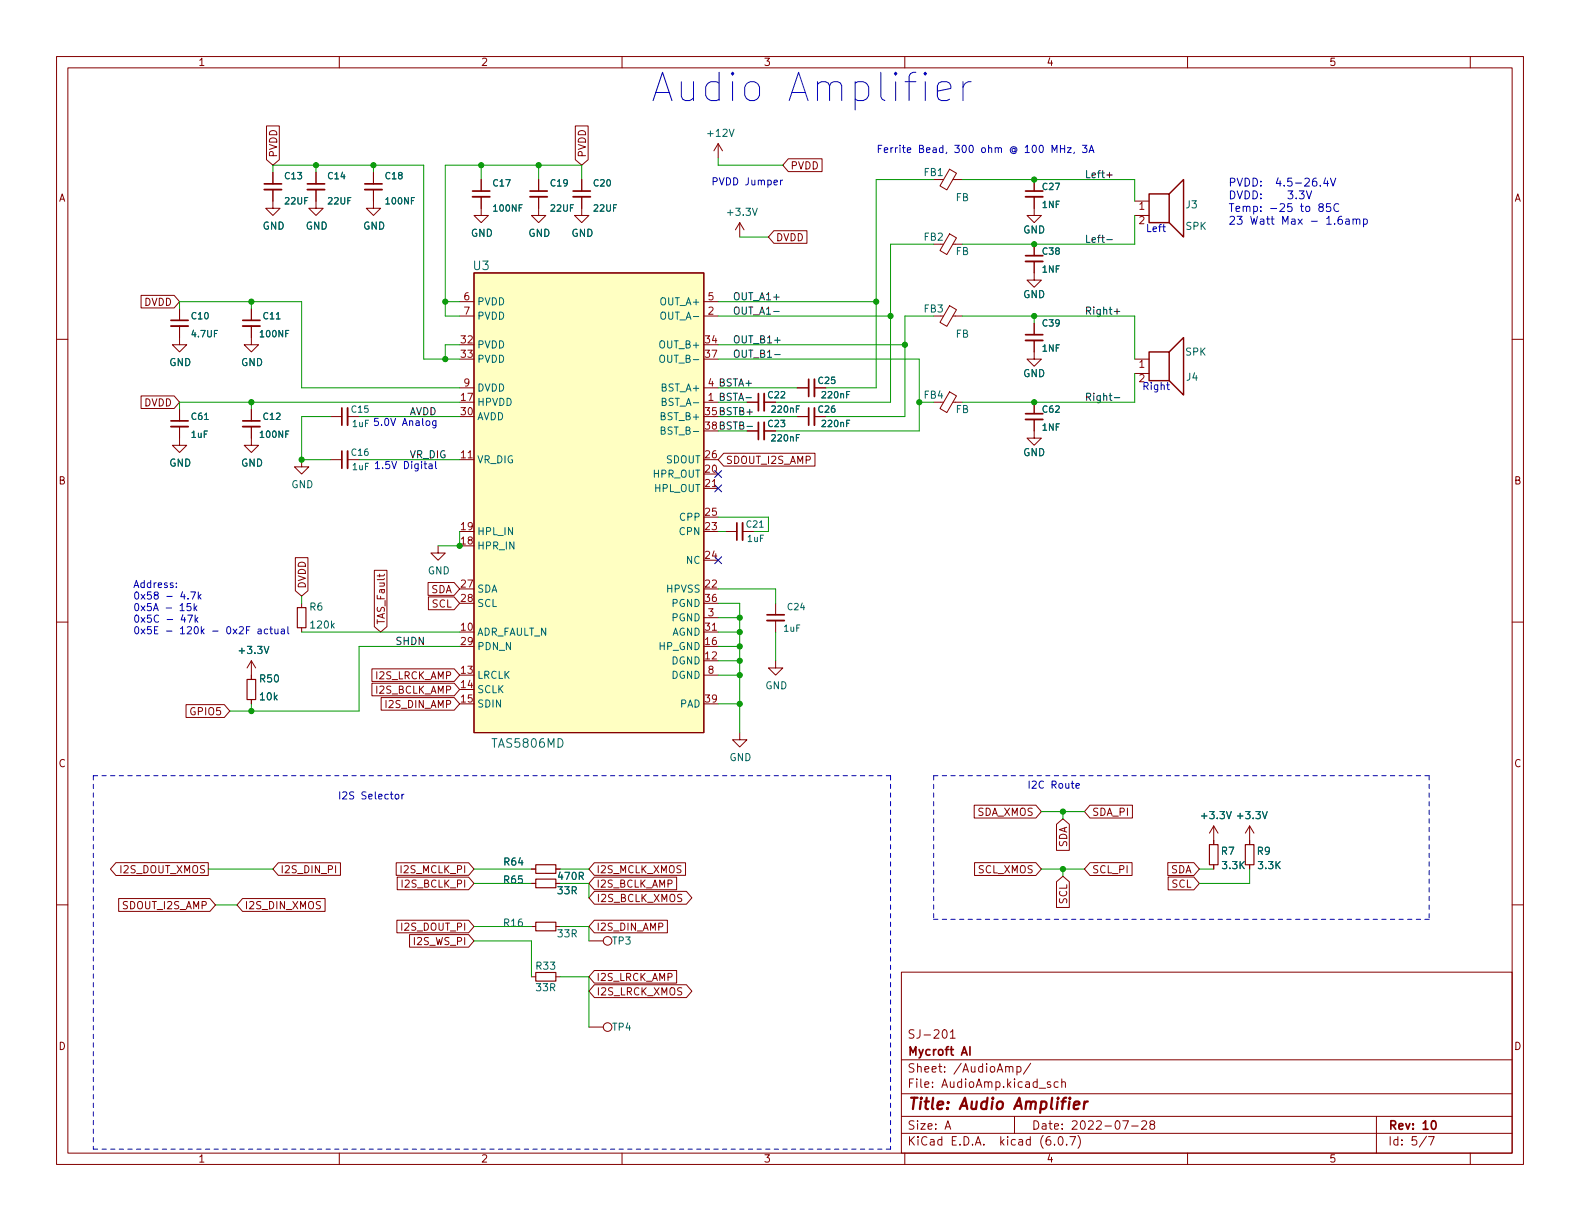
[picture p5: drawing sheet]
<svg xmlns="http://www.w3.org/2000/svg" width="279mm" height="216mm" viewBox="0 0 279 216" stroke-linecap="round" stroke-linejoin="round" font-family="sans-serif">
<g fill="none" stroke="#840000" stroke-width=".18">
<path d="M10 10h259.4v195.9h-259.4zM12 12h255.4v191.9h-255.4zM60 10v2M110 10v2M160 10v2M210 10v2M260 10v2M47.1 22.3h2.3v5.9l-1.1 1-1.2-1zM48.3 33.5v3.3h1.2l-1.2 1.3-1.3-1.3h1.3M48.3 30.5v2M55.9 33.5v3.3h1.2l-1.2 1.3-1.3-1.3h1.3M55.9 30.5v2"/>
<path d="M66 33.5v3.3h1.3l-1.3 1.3-1.2-1.3h1.2M66 30.5v2M85.1 34.8v3.3h1.3l-1.3 1.3-1.3-1.3h1.3M85.1 31.8v2M95.2 34.8v3.3h1.3l-1.3 1.3-1.2-1.3h1.2M95.2 31.8v2M101.7 22.3h2.3v5.9l-1.1 1-1.2-1zM102.9 34.8v3.3h1.2l-1.2 1.3-1.3-1.3h1.3M102.9 31.8v2M127 25.4l-.8 1.3M127 25.4v2.5M127 25.4l.8 1.3"/>
<path d="M130.8 39.4l-.8 1.2M130.8 39.4v2.5M130.8 39.4l.8 1.2M139.4 28.1h6v2.2h-6l-1-1.1zM165.1 31.8h1.8M167.9 29.9l1.2 .7-1.7 3-1.2-.7zM168.5 31.8h1.7M182.9 34.8v3.3h1.2l-1.2 1.3-1.3-1.3h1.3M182.9 31.8v2M200.7 35.6h2.5M200.7 38.1h2.5M10 60h2"/>
<path d="M24.9 52.2h5.9l.9 1.1-.9 1.2h-5.9zM31.7 57.7v3.3h1.3l-1.3 1.2-1.2-1.2h1.2M31.7 54.6v2M44.4 57.7v3.3h1.3l-1.3 1.2-1.2-1.2h1.2M44.4 54.6v2M81.3 55.9h2.5M81.3 53.3h2.5M124.5 55.9h2.5M124.5 53.3h2.5M136.8 40.8h5.9v2.2h-5.9l-.9-1.1zM165.1 43.2h1.8M167.9 41.4l1.2 .7-1.7 2.9-1.2-.7z"/>
<path d="M167.9 54.1l1.2 .7-1.7 2.9-1.2-.7zM168.5 43.2h1.7M168.5 55.9h1.7M182.9 46.2v3.3h1.2l-1.2 1.3-1.3-1.3h1.3M182.9 43.2v2M182.9 57.2v2M267.4 60h2M24.9 70h5.9l.9 1.1-.9 1.1h-5.9zM31.7 75.4v3.3h1.3l-1.3 1.3-1.2-1.3h1.2M31.7 72.4v2M44.4 75.4v3.3h1.3l-1.3 1.3-1.2-1.3h1.2M44.4 72.4v2"/>
<path d="M58.4 73.7h2.1M61.5 73.7h2M81.3 68.6h2.5M124.5 71.1h2.5M124.5 68.6h2.5M132.1 76.2h2M132.1 71.1h2M135.1 76.2h2.1M135.1 71.1h2.1M141 73.7h2M141 68.6h2M144 73.7h2"/>
<path d="M144 68.6h2M165.1 71.1h1.8M167.9 69.3l1.2 .7-1.7 2.9-1.2-.7zM168.5 71.1h1.7M182.9 60.2v3.3h1.2l-1.2 1.3-1.3-1.3h1.3M182.9 74.2v3.3h1.2l-1.2 1.2-1.3-1.2h1.3M182.9 71.1v2.1M200.7 63.5h2.5M200.7 66h2.5M52.2 98.6h2.3v5.9l-1.2 .9-1.1-.9zM53.3 81.3v1.3h1.3l-1.3 1.2-1.2-1.2h1.2M58.4 81.3h2.1"/>
<path d="M61.5 81.3h2M77.5 96.5v1.3h1.2l-1.2 1.3-1.3-1.3h1.3M81.3 81.3h2.5M124.5 86.4h2.5M128 80.1h16.1v2.3h-16.1l-1-1.1zM128.3 94h2M131.3 94h2M10 110h2M44.4 116.8v3.3M44.4 116.8l-.7 1.3M44.4 116.8l.8 1.3M53.3 106.7v.7"/>
<path d="M53.3 111v.8M65.8 118.3h14.5l1 1.1-1 1.1h-14.5zM66.2 100.8h2.2v10l-1.1 1-1.1-1zM67.1 101.5v.5M68 101.5l-.2 .3h-1.1M75.7 103h4.6l1 1.1-1 1.2h-4.6zM75.8 105.5h4.5l1 1.2-1 1.1h-4.5zM124.5 109.2h2.5M124.5 111.8h2.5M124.5 119.4h2.5M137.2 116.8v1.3h1.2l-1.2 1.3-1.3-1.3h1.3M137.2 106.7v2"/>
<path d="M137.2 109.7v2.1M267.4 110h2M32.9 124.6h6.8l.9 1.1-.9 1.2h-6.8zM44.4 123.7v.8M65.8 120.8h14.5l1 1.1-1 1.1h-14.5zM67.4 123.3h12.9l1 1.2-1 1.1h-12.9zM130.8 129.5v1.3h1.3l-1.3 1.3-1.3-1.3h1.3M10 160h2M20.5 152.5h16.3v2.3h-16.3l-1-1.1zM21 158.9h16.1l1 1.1-1 1.2h-16.1zM42.9 158.9h14.6v2.3h-14.6l-1-1.2zM49.2 152.6h11v2.2h-11l-.9-1.1z"/>
<path d="M59.3 153.1v1.2M70.1 152.6h12.8l.9 1.1-.9 1.1h-12.8zM70.2 155.1h12.7l.9 1.1-.9 1.1h-12.7zM94 156.2h.7M94 153.7h.7M98.3 153.7h.8M105.1 155.1h14.6v2.2h-14.6l-1-1.1zM105.1 152.6h16.1v2.2h-16.1l-1-1.1zM105.1 157.6h16.3l1 1.2-1 1.1h-16.3l-1-1.1zM172.3 142.4h10.9l.9 1.1-.9 1.1h-10.9zM172.3 152.5h10.9l.9 1.2-.9 1.1h-10.9zM186.8 155.9l1.2-1 1.1 1v4.6h-2.3z"/>
<path d="M186.8 145.8l1.2-1 1.1 1v4.6h-2.3zM192.7 152.5h7.5v2.3h-7.5l-.9-1.1zM192.7 142.4h7.6v2.2h-7.6l-.9-1.1zM206.5 152.5h4.6l1 1.2-1 1.1h-4.6zM206.6 155.1h4.5l1 1.1-1 1.1h-4.5zM214.6 146.1v3.3M214.6 152.9v.8M214.6 146.1l-.7 1.2M214.6 146.1l.8 1.2M221 146.1v3.3M221 152.9v.8M221 146.1l-.8 1.2"/>
<path d="M221 146.1l.7 1.2M267.4 160h2M70.2 162.7h12.7l.9 1.1-.9 1.1h-12.7zM72.4 165.3h10.5l.9 1.1-.9 1.1h-10.5zM94 172.7h.7M94 163.8h.7M98.3 172.7h.8M98.3 163.8h.8M104.1 166.4h2.6M105.1 162.7h12.9v2.2h-12.9l-1-1.1zM105.1 171.6h14.6v2.2h-14.6l-1-1.1zM105.1 174.1h16.3l1 1.2-1 1.1h-16.3l-1-1.1z"/>
<path d="M159.4 171.9h108v32h-108zM104.1 181.6h2.6M159.4 197.4h108M159.4 193.4h108M159.4 187.4h108M166.8 182.2l.2-.1a.81 .81 0 0 1 .6 .6 .81 .81 0 0 1-.3 .8l-.2 .1a.81 .81 0 0 1-.3-1.4zM167.1 199.7l.5-1.5 .5 1.5M167.3 199.2h.7M168 182.5l.5-.4v1.5M168 183.6h.9M178.5 188.8l.2-.2 .3 .1 .1 .9M179.4 197.4v3"/>
<path d="M179.8 188.7l.5-.1 .2 .3v.4l-.1 .2h-.6M179.8 188.6v1.5M182.3 188l-1.3 1.9M185.8 191.4l-.4-.1-.2 .2 .1 .2 .5 .2v.3h-.6M187.1 191.4l-.4-.1-.3 .3v.4l.1 .2h.6M187.8 191.4l.2-.1 .3 .1 .1 .9M187.8 190.8v1.5M198.5 198.2h1l-.6 1.5M200.1 199.1h1.2M201.9 198.3l.6-.1 .2 .1 .1 .3-1 1.1h1M203.6 198.8l-.3-.3 .1-.2 .2-.1h.4l.2 .3-.1 .2-.6 .2-.2 .2 .1 .4 .2 .2 .4-.1 .2-.2-.1-.4-.2-.2M243.4 197.4v6.5"/>
<path d="M60 203.9v2M110 203.9v2M159.4 200.4h108M160 203.9v2M186.5 202.3v.2M187.3 201h.2a.81 .81 0 0 1 .6 .6 .81 .81 0 0 1-.3 .8l-.2 .1a.81 .81 0 0 1-.6-.6 .81 .81 0 0 1 .3-.9zM188.6 202.3v.2M189.2 201h1l-.7 1.5M190.6 200.8a1.72 1.72 0 0 1 0 2.2M210 203.9v2M252.3 200.9l-1.3 1.9M252.6 201h1l-.6 1.5"/>
<path d="M260 203.9v2"/>
<circle cx="107.4" cy="166.4" r=".76"/>
<circle cx="107.4" cy="181.6" r=".76"/>
</g>
<g fill="none" stroke="#840000" stroke-width=".3">
<path d="M46.7 32.5h3.1M54.4 32.5h3M64.5 32.5h3.1M83.6 33.8h3M93.7 33.8h3.1M101.3 33.8h3.1M181.4 33.8h3M30.2 56.6h3.1M42.9 56.6h3.1M181.4 59.2h3M181.4 45.2h3M30.2 74.4h3.1"/>
<path d="M42.9 74.4h3.1M60.5 72.1v3.1M60.5 79.8v3M134.1 69.6v3M134.1 74.7v3M143 67.1v3M143 72.1v3.1M181.4 73.2h3M130.3 92.5v3M135.6 108.7h3.1M171.5 185.1v1.5M253.3 198.2h.2a.81 .81 0 0 1 .5 .6 .81 .81 0 0 1-.3 .8l-.1 .1a.81 .81 0 0 1-.6-.6 .81 .81 0 0 1 .3-.9z"/>
</g>
<path d="M189.9 195.4l1-.2-.1-.3-.2-.1-.5 .1-.2 .9 .2 .3 .6-.1M191.8 194.8l-.2 1.3M192.4 194.8l-.4 .1-.3 .3" fill="none" stroke="#840000" stroke-width=".4"/>
<g fill="none" stroke="#840000" stroke-width=".33">
<path d="M46.7 33.5h3.1M54.4 33.5h3M64.5 33.5h3.1M83.6 34.8h3M93.7 34.8h3.1M101.3 34.8h3.1M181.4 34.8h3M30.2 57.7h3.1M42.9 57.7h3.1M181.4 46.2h3M30.2 75.4h3.1M42.9 75.4h3.1"/>
<path d="M61.5 72.1v3.1M61.5 79.8v3M135.1 69.6v3M135.1 74.7v3M144 67.1v3M144 72.1v3.1M181.4 74.2h3M181.4 60.2h3M131.3 92.5v3M135.6 109.7h3.1"/>
</g>
<path d="M83.8 48.3h40.7v81.2h-40.7zM52.6 107.4h1.5v3.6h-1.5zM43.7 120.1h1.5v3.6h-1.5zM94.7 155.4h3.6v1.6h-3.6zM94.7 152.9h3.6v1.5h-3.6zM213.9 149.4h1.5v3.5h-1.5zM220.2 149.4h1.5v3.5h-1.5zM94.7 172h3.6v1.5h-3.6zM94.7 163.1h3.6v1.5h-3.6z" fill="none" stroke="#840000" stroke-width=".2"/>
<path d="M203.2 34.3h3.6v5.1h-3.6zM206.8 34.3l2.5-2.5v10.1l-2.5-2.5M203.2 62.2h3.6v5.1h-3.6zM206.8 62.2l2.5-2.5v10.2l-2.5-2.6" fill="none" stroke="#840000" stroke-width=".25"/>
<path d="M83.8 48.3h40.7v81.2h-40.7z" fill="#ffffc2" stroke="#ffffc2" stroke-width=".18"/>
<path d="M116.9 62.9l.1-.1a.43 .43 0 0 1 .5 .4v.5a.42 .42 0 0 1-.4 .4 .42 .42 0 0 1-.4-.4v-.5zM116.9 76.1l.6-.1 .1-.1-.1-.3-.6-.1v1.3h.5l.2-.1v-.3l-.3-.3" fill="none" stroke="#006464" stroke-width=".18"/>
<path d="M195.7 30.9h1M136.8 55.1h1M195.7 42.4h1M197 55.1h1M197.5 54.6v1M131.9 70.3h1M132.1 75.4h1M137 62.7h1M197 70.3h1" fill="none" stroke="#0f0f0f" stroke-width=".18"/>
<g fill="none" stroke="#0000c2" stroke-width=".18">
<path d="M165.8 16.1l2.3-.5v-.4l-.2-.5-.5-.2h-.9l-.5 .2-.2 .5v1.9l.2 .4 .5 .3h.9l.5-.3M170.3 14.5v3.3M171.7 14.5a1.28 1.28 0 0 0-1.4 .9M138 31.9v.8M138.4 31.9l-.4 .2M186 27v-1.3l.5 .9 .4-.9v1.3M187.5 25.7v1.3M187.5 26.3h.8M188.3 25.7v1.3M188.8 26.1h.6l-.6 .9h.6M190 26.9l-.1 .3M191.4 25.7h.8l-.4 .5 .4 .1v.6l-.2 .1-.6-.1"/>
<path d="M192.6 27l.4-1.3 .4 1.3M192.7 26.6h.6M227.8 33.8h.8l-.4 .5 .4 .1v.6l-.2 .2-.6-.2M229.2 35v.2M229.8 33.8h.8l-.4 .5 .4 .1v.6l-.2 .2-.6-.2M231 33.8l.5 1.4 .4-1.4M233.5 32.8v.1M233.5 36.6l-.3-.3 .1-.2 .2-.1 .4 .1 .1 .2-.1 .2-.6 .2-.1 .2 .1 .4 .2 .1 .4-.1 .1-.2-.1-.4-.2-.1M234.4 31.4l-.3 1h.8M234.7 32v.9M235.3 31.5l.4 1.4 .5-1.4M235.3 36h-.7l-.1 .7 .2-.2 .5 .1 .1 .2v.5l-.2 .1-.6-.1"/>
<path d="M236.7 36.1a.56 .56 0 0 0-.7 0 .56 .56 0 0 0-.1 .7 .52 .52 0 0 0 .2 .5 .52 .52 0 0 0 .6 0M237.3 38.3a.55 .55 0 0 0-.7 .6v.5l.1 .2 .4 .1 .2-.2 .1-.4-.1-.2-.4-.1-.3 .3M238 38.8h.5l.1 .9M238.6 39.1h-.5a.27 .27 0 0 0-.2 .3 .27 .27 0 0 0 .2 .3l.5-.1M239.3 38.9l.2-.2 .3 .1 .1 .9M239.3 38.7v1M239.9 38.9l.2-.2 .3 .1 .1 .9M241.1 38.8l.4-.1 .3 .3-.1 .6h-.6M241.1 38.7v1.4M66.9 74h-.6l-.1 .6 .2-.1h.4l.1 .2v.4l-.2 .1-.5-.1M206.3 68h.5M206.5 67.6v1.1l.3 .2"/>
<path d="M66.4 82l.3-.4v1.3M66.4 82.9h.7M31.2 103.8v.1M31.2 103.1v.1M31.9 108h.7M32.3 108.7l-.3 .9h.8M33.2 108.8h.8l-.5 1.2M33.2 105.8v.1M33.7 104.7h.9l-.6 1.2M33.7 106.7h-.6v.6l.1-.1 .5 .1 .1 .1-.1 .5-.2 .1-.4-.1M34.3 106.7v1.3M34.5 107.5l.3 .5"/>
<path d="M34.5 108.8v1.2M34.6 109.5l.4 .5M34.8 107.1l-.5 .5M35 109.2l-.5 .5M35.1 104.7v1.2M35.2 105.5l.3 .4M35.5 105.1l-.4 .5M44.2 110.8h-.6v1.3M45.6 111.3h.5l.1 .8M46.2 111.5l-.4 .1-.2 .2 .2 .3 .4-.1M47.3 111.3l-.3-.1-.3 .3 .2 .5h.4M47.7 111.2h.5"/>
<path d="M47.9 110.8v1.1l.3 .2M48.6 111.2l.1 .8 .3 .1 .2-.1M49.2 111.2v.9M49.8 111.3h.4l.1 .8M50.3 111.5l-.4 .1-.2 .2 .2 .3 .4-.1M50.9 110.8v1.1l.2 .2M190.3 139l.6-.2-.1-.2-.3-.1-.2 .2v.6h.5M70 140.5l.3-.1 .2 .3v.3l-.2 .3-.3-.1-.1-.2zM71.1 140.4v.9M71.4 140.4l-.3 .3"/>
</g>
<path d="M16.5 137.2v66M16.5 137.2h141M157.5 137.2v66M165.1 137.2v25.4M165.1 137.2h87.6M252.7 137.2v25.4M165.1 162.6h87.6M157.5 203.2h-141" fill="none" stroke="#0000c2" stroke-width=".18" stroke-dasharray=".8 .8"/>
<g fill="none" stroke="#009600" stroke-width=".18">
<path d="M48.3 30.5v-1.3h26.6v34.3h6.4M55.9 29.2v1.3M66 29.2v1.3M85.1 29.2v2.6M95.2 29.2v2.6M102.9 31.8v-2.6h-24.2v26.7h2.6M127 27.9v1.3h11.4M165.1 31.8h-10.2v36.8h-8.9M170.2 31.8h30.5v3.8M200.7 38.1v5.1h-30.5M31.7 54.6v-1.3h21.6v15.3h28M44.4 53.3v1.3"/>
<path d="M78.7 53.3h2.6M127 55.9h30.5M127 53.3h27.9M130.8 41.9h5.1M165.1 55.9h-5.1v17.8h-14M165.1 43.2h-7.6v27.9h-20.3M170.2 55.9h30.5v7.6M182.9 55.9v1.3M44.4 71.1v1.3M58.4 73.7h-5.1v7.6h5.1M63.5 73.7h17.8M81.3 71.1h-49.6v1.3"/>
<path d="M81.3 61h-2.6v2.5M127 71.1h5.1M127 68.6h14M127 73.7h14M127 76.2h5.1M127 63.5h35.6v12.7h-25.4M127 61h33M162.6 71.1h2.5M200.7 66v5.1h-30.5M63.5 81.3h17.8M81.3 94v2.5h-3.8M127 94h1.3"/>
<path d="M127 91.4h8.9v2.6h-2.6M53.3 111.8h28M53.3 105.4v1.3M81.3 114.3h-17.8v11.4h-22.9M127 114.3h3.8M127 111.8h3.8M127 106.7h3.8v22.8M127 104.1h10.2v2.6M127 116.8h3.8M127 119.4h3.8M127 109.2h3.8M137.2 111.8v5"/>
<path d="M44.4 124.5v1.2M127 124.5h3.8M36.8 153.7h11.5M83.8 153.7h10.2M83.8 156.2h10.2M99.1 153.7h5M99.1 156.2h5v2.6M184.1 153.7h7.7M184.1 143.5h7.7M188 143.5v1.3M188 153.7v1.2M212.1 153.7h2.5"/>
<path d="M221 153.7v2.5h-8.9M38.1 160h3.8M83.8 166.4h10.2v6.3M83.8 163.8h10.2M99.1 163.8h5v2.6M99.1 172.7h5v8.9"/>
</g>
<path d="M126.4 83.2l1.2 1.2M126.4 85.8l1.2 1.2M126.4 98.5l1.2 1.2M127.6 83.2l-1.2 1.2M127.6 85.8l-1.2 1.2M127.6 98.5l-1.2 1.2" fill="none" stroke="#000084" stroke-width=".18"/>
<g fill="#009600" stroke="#009600" stroke-width=".18">
<circle cx="188" cy="143.5" r=".46"/>
<circle cx="188" cy="153.7" r=".46"/>
<circle cx="81.3" cy="96.5" r=".46"/>
<circle cx="130.8" cy="114.3" r=".46"/>
<circle cx="130.8" cy="124.5" r=".46"/>
<circle cx="130.8" cy="116.8" r=".46"/>
<circle cx="130.8" cy="119.4" r=".46"/>
<circle cx="53.3" cy="81.3" r=".46"/>
<circle cx="78.7" cy="53.3" r=".46"/>
<circle cx="85.1" cy="29.2" r=".46"/>
<circle cx="78.7" cy="63.5" r=".46"/>
<circle cx="95.2" cy="29.2" r=".46"/>
<circle cx="162.6" cy="71.1" r=".46"/>
<circle cx="160" cy="61" r=".46"/>
<circle cx="157.5" cy="55.9" r=".46"/>
<circle cx="154.9" cy="53.3" r=".46"/>
<circle cx="182.9" cy="43.2" r=".46"/>
<circle cx="182.9" cy="55.9" r=".46"/>
<circle cx="182.9" cy="31.8" r=".46"/>
<circle cx="66" cy="29.2" r=".46"/>
<circle cx="55.9" cy="29.2" r=".46"/>
<circle cx="44.4" cy="53.3" r=".46"/>
<circle cx="44.4" cy="71.1" r=".46"/>
<circle cx="44.4" cy="125.7" r=".46"/>
<circle cx="182.9" cy="71.1" r=".46"/>
<circle cx="130.8" cy="111.8" r=".46"/>
<circle cx="130.8" cy="109.2" r=".46"/>
</g>
<text font-size="7" fill="#0000c2" x="114.9" y="18">Audio Amplifier</text>
<text font-size="2.8" fill="#840000" x="160.4" y="196.2">Title: Audio Amplifier</text>
<g font-size="2.1" fill="#006464">
<text x="83.7" y="47.8">U3</text>
<text x="87.2" y="132.2">TAS5806MD</text>
</g>
<g font-size="2.1" fill="#840000">
<text x="160.4" y="183.6">SJ-201</text>
<text x="160.4" y="189.7">Sheet: /AudioAmp/</text>
<text x="160.4" y="186.7">Mycroft AI</text>
<text x="160.4" y="192.4">File: AudioAmp.kicad_sch</text>
<text x="160.4" y="202.5">KiCad E.D.A. kicad (6.0.7)</text>
<text x="160.4" y="199.7">Size: A</text>
<text x="182.4" y="199.7">Date: 2022-07-28</text>
<text x="245.4" y="199.7">Rev: 10</text>
<text x="245.4" y="202.5">Id: 5/7</text>
</g>
<g font-size="1.9" fill="#0000c2">
<text x="217.2" y="33">PVDD: 4.5-26.4V</text>
<text x="217.2" y="35.2">DVDD:</text>
<text x="217.2" y="37.5">Temp: -25 to 85C</text>
<text x="217.2" y="39.7">23 Watt Max - 1.6amp</text>
</g>
<g font-size="1.8" fill="#840000">
<text x="35" y="11.6">1</text>
<text x="85" y="11.6">2</text>
<text x="135" y="11.6">3</text>
<text x="185" y="11.6">4</text>
<text x="235" y="11.6">5</text>
<text x="49" y="27.9" transform="rotate(-90 49 27.9)">PVDD</text>
<text x="103.6" y="27.9" transform="rotate(-90 103.6 27.9)">PVDD</text>
<text x="139.7" y="30">PVDD</text>
<text x="10.3" y="35.6">A</text>
<text x="267.7" y="35.6">A</text>
<text x="137.2" y="42.6">DVDD</text>
<text x="25.5" y="54.1">DVDD</text>
<text x="25.5" y="71.8">DVDD</text>
<text x="128.3" y="82">SDOUT_I2S_AMP</text>
<text x="10.3" y="85.7">B</text>
<text x="267.7" y="85.7">B</text>
<text x="54.1" y="104.1" transform="rotate(-90 54.1 104.1)">DVDD</text>
<text x="76.2" y="104.9">SDA</text>
<text x="76.4" y="107.4">SCL</text>
<text x="68" y="110.5" transform="rotate(-90 68 110.5)">TAS_Fault</text>
<text x="66.5" y="120.1">I2S_LRCK_AMP</text>
<text x="66.5" y="122.6">I2S_BCLK_AMP</text>
<text x="68.4" y="125.2">I2S_DIN_AMP</text>
<text x="33.8" y="126.5">GPIO5</text>
<text x="10.3" y="135.6">C</text>
<text x="267.7" y="135.6">C</text>
<text x="172.7" y="144.3">SDA_XMOS</text>
<text x="188.7" y="149.9" transform="rotate(-90 188.7 149.9)">SDA</text>
<text x="193.1" y="144.3">SDA_PI</text>
<text x="21.4" y="154.4">I2S_DOUT_XMOS</text>
<text x="49.5" y="154.4">I2S_DIN_PI</text>
<text x="71.1" y="154.4">I2S_MCLK_PI</text>
<text x="98.8" y="155.6">470R</text>
<text x="105.4" y="154.4">I2S_MCLK_XMOS</text>
<text x="172.9" y="154.4">SCL_XMOS</text>
<text x="193.1" y="154.4">SCL_PI</text>
<text x="207" y="154.4">SDA</text>
<text x="21.8" y="160.8">SDOUT_I2S_AMP</text>
<text x="43.2" y="160.8">I2S_DIN_XMOS</text>
<text x="71.3" y="156.9">I2S_BCLK_PI</text>
<text x="105.4" y="156.9">I2S_BCLK_AMP</text>
<text x="105.4" y="159.5">I2S_BCLK_XMOS</text>
<text x="188.7" y="159.8" transform="rotate(-90 188.7 159.8)">SCL</text>
<text x="207.2" y="157">SCL</text>
<text x="71.2" y="164.6">I2S_DOUT_PI</text>
<text x="73.4" y="167.1">I2S_WS_PI</text>
<text x="105.4" y="164.6">I2S_DIN_AMP</text>
<text x="105.4" y="173.4">I2S_LRCK_AMP</text>
<text x="105.4" y="176">I2S_LRCK_XMOS</text>
<text x="10.3" y="185.7">D</text>
<text x="267.7" y="185.7">D</text>
<text x="35" y="205.6">1</text>
<text x="85" y="205.6">2</text>
<text x="135" y="205.6">3</text>
<text x="185" y="205.6">4</text>
<text x="235" y="205.6">5</text>
</g>
<g font-size="1.8" fill="#006464">
<text x="125.3" y="24.2">+12V</text>
<text x="163.4" y="31.1">FB1</text>
<text x="169" y="35.6">FB</text>
<text x="46.4" y="40.6">GND</text>
<text x="54" y="40.6">GND</text>
<text x="64.2" y="40.6">GND</text>
<text x="83.3" y="41.9">GND</text>
<text x="93.4" y="41.9">GND</text>
<text x="101" y="41.9">GND</text>
<text x="128.9" y="38.2">+3.3V</text>
<text x="180.9" y="41.3">GND</text>
<text x="209.7" y="40.6">SPK</text>
<text x="209.7" y="36.8">J3</text>
<text x="163.4" y="42.5">FB2</text>
<text x="169" y="45.1">FB</text>
<text x="84.3" y="54">PVDD</text>
<text x="116.9" y="54">OUT_A+</text>
<text x="180.9" y="52.7">GND</text>
<text x="84.3" y="56.5">PVDD</text>
<text x="117.4" y="56.5">OUT_A-</text>
<text x="163.4" y="55.2">FB3</text>
<text x="169" y="59.7">FB</text>
<text x="29.9" y="64.7">GND</text>
<text x="42.6" y="64.7">GND</text>
<text x="84.3" y="61.6">PVDD</text>
<text x="84.3" y="64.1">PVDD</text>
<text x="116.9" y="61.6">OUT_B+</text>
<text x="117.4" y="64.1">OUT_B-</text>
<text x="209.6" y="62.9">SPK</text>
<text x="84.3" y="71.8">HPVDD</text>
<text x="84.3" y="69.2">DVDD</text>
<text x="117.1" y="69.2">BST_A+</text>
<text x="117.6" y="71.8">BST_A-</text>
<text x="163.4" y="70.5">FB4</text>
<text x="180.9" y="66.7">GND</text>
<text x="209.8" y="67.3">J4</text>
<text x="84.3" y="74.3">AVDD</text>
<text x="117.1" y="74.3">BST_B+</text>
<text x="117.6" y="76.8">BST_B-</text>
<text x="169" y="73">FB</text>
<text x="29.9" y="82.5">GND</text>
<text x="42.6" y="82.5">GND</text>
<text x="84.3" y="81.9">VR_DIG</text>
<text x="117.8" y="81.9">SDOUT</text>
<text x="180.9" y="80.6">GND</text>
<text x="51.5" y="86.3">GND</text>
<text x="115.5" y="84.5">HPR_OUT</text>
<text x="115.7" y="87">HPL_OUT</text>
<text x="84.3" y="94.6">HPL_IN</text>
<text x="120.2" y="94.6">CPN</text>
<text x="120.3" y="92.1">CPP</text>
<text x="75.6" y="101.5">GND</text>
<text x="84.3" y="97.2">HPR_IN</text>
<text x="121.4" y="99.7">NC</text>
<text x="54.8" y="107.9">R6</text>
<text x="84.3" y="104.8">SDA</text>
<text x="84.3" y="107.3">SCL</text>
<text x="118" y="104.8">HPVSS</text>
<text x="118.8" y="107.3">PGND</text>
<text x="55.1" y="111.1">120k</text>
<text x="84.3" y="112.4">ADR_FAULT_N</text>
<text x="118.7" y="112.4">AGND</text>
<text x="118.8" y="109.9">PGND</text>
<text x="42.5" y="115.6">+3.3V</text>
<text x="84.3" y="114.9">PDN_N</text>
<text x="116.6" y="114.9">HP_GND</text>
<text x="118.7" y="117.5">DGND</text>
<text x="46" y="120.6">R50</text>
<text x="46" y="123.8">10k</text>
<text x="84.3" y="120">LRCLK</text>
<text x="84.3" y="122.6">SCLK</text>
<text x="84.3" y="125.1">SDIN</text>
<text x="118.7" y="120">DGND</text>
<text x="120.2" y="125.1">PAD</text>
<text x="135.3" y="121.9">GND</text>
<text x="129" y="134.6">GND</text>
<text x="212.7" y="144.8">+3.3V</text>
<text x="219" y="144.8">+3.3V</text>
<text x="89.2" y="153">R64</text>
<text x="216" y="151.1">R7</text>
<text x="216.3" y="153.7">3.3K</text>
<text x="222.3" y="151.1">R9</text>
<text x="222.6" y="153.7">3.3K</text>
<text x="89.2" y="156.2">R65</text>
<text x="98.7" y="158.1">33R</text>
<text x="89.2" y="163.8">R16</text>
<text x="98.7" y="165.7">33R</text>
<text x="108.3" y="167">TP3</text>
<text x="94.9" y="171.4">R33</text>
<text x="94.9" y="175.3">33R</text>
<text x="108.3" y="182.2">TP4</text>
</g>
<g font-size="1.8" fill="#0000c2">
<text x="154.9" y="27">Ferrite Bead, 300 ohm @ 100 MHz, 3A</text>
<text x="125.7" y="32.8">PVDD Jumper</text>
<text x="202.6" y="41">Left</text>
<text x="201.9" y="69">Right</text>
<text x="67.3" y="75.3">5.0V Analog</text>
<text x="67.9" y="82.9">1.5V Digital</text>
<text x="72.4" y="81">VR_DIG</text>
<text x="23.5" y="104">Address:</text>
<text x="23.5" y="106">0x58 - 4.7k</text>
<text x="23.5" y="108">0x5A - 15k</text>
<text x="23.5" y="110.1">0x5C - 47k</text>
<text x="23.5" y="112.1">0x5E - 120k - 0x2F actual</text>
<text x="59.7" y="141.3">I2S Selector</text>
<text x="181.6" y="139.4">I2C Route</text>
</g>
<g font-size="1.8" fill="#0f0f0f">
<text x="191.8" y="31.5">Left+</text>
<text x="191.8" y="42.9">Left-</text>
<text x="129.5" y="53.1">OUT_A1+</text>
<text x="129.5" y="55.6">OUT_A1-</text>
<text x="191.8" y="55.6">Right+</text>
<text x="129.5" y="63.2">OUT_B1-</text>
<text x="129.5" y="60.7">OUT_B1+</text>
<text x="125.2" y="70.9">1 BSTA-</text>
<text x="125.2" y="68.3">4 BSTA+</text>
<text x="191.8" y="70.9">Right-</text>
<text x="72.4" y="73.4">AVDD</text>
<text x="124.7" y="73.4">35BSTB+</text>
<text x="124.7" y="75.9">38BSTB-</text>
<text x="69.8" y="114">SHDN</text>
</g>
<g font-size="1.8" fill="#a90000">
<text x="201.4" y="37.1">1</text>
<text x="201.4" y="39.6">2</text>
<text x="82.1" y="53.1">6</text>
<text x="125.2" y="53.1">5</text>
<text x="82.1" y="55.6">7</text>
<text x="125.2" y="55.6">2</text>
<text x="81.6" y="60.7">32</text>
<text x="81.6" y="63.2">33</text>
<text x="124.7" y="60.7">34</text>
<text x="124.7" y="63.2">37</text>
<text x="201.4" y="65">1</text>
<text x="81.6" y="70.9">17</text>
<text x="82.1" y="68.3">9</text>
<text x="201.4" y="67.6">2</text>
<text x="81.6" y="73.4">30</text>
<text x="81.6" y="81">11</text>
<text x="124.7" y="83.6">20</text>
<text x="124.7" y="81">26</text>
<text x="124.7" y="86.1">21</text>
<text x="81.6" y="93.7">19</text>
<text x="124.7" y="93.7">23</text>
<text x="124.7" y="91.2">25</text>
<text x="81.6" y="96.3">18</text>
<text x="124.7" y="98.8">24</text>
<text x="81.6" y="103.9">27</text>
<text x="81.6" y="106.4">28</text>
<text x="124.7" y="103.9">22</text>
<text x="124.7" y="106.4">36</text>
<text x="81.6" y="111.5">10</text>
<text x="124.7" y="111.5">31</text>
<text x="125.2" y="109">3</text>
<text x="81.6" y="119.1">13</text>
<text x="81.6" y="114">29</text>
<text x="124.7" y="116.6">12</text>
<text x="124.7" y="114">16</text>
<text x="125.2" y="119.1">8</text>
<text x="81.6" y="121.7">14</text>
<text x="81.6" y="124.2">15</text>
<text x="124.7" y="124.2">39</text>
</g>
<g font-size="1.6" fill="#006464">
<text x="50.4" y="31.7">C13</text>
<text x="58.1" y="31.7">C14</text>
<text x="68.2" y="31.7">C18</text>
<text x="87.3" y="33">C17</text>
<text x="97.4" y="33">C19</text>
<text x="105" y="33">C20</text>
<text x="184.4" y="33.6">C27</text>
<text x="50.5" y="36.1">22UF</text>
<text x="58.1" y="36.1">22UF</text>
<text x="68.3" y="36.1">100NF</text>
<text x="87.4" y="37.4">100NF</text>
<text x="97.5" y="37.4">22UF</text>
<text x="105.1" y="37.4">22UF</text>
<text x="184.4" y="36.8">1NF</text>
<text x="184.4" y="45">C38</text>
<text x="184.4" y="48.2">1NF</text>
<text x="33.9" y="56.5">C10</text>
<text x="34" y="59.6">4.7UF</text>
<text x="46.1" y="59.6">100NF</text>
<text x="46.6" y="56.5">C11</text>
<text x="184.4" y="57.7">C39</text>
<text x="184.4" y="62.2">1NF</text>
<text x="135.9" y="70.4">C22</text>
<text x="144.8" y="67.9">C25</text>
<text x="145.5" y="70.4">220nF</text>
<text x="33.9" y="77.4">1uF</text>
<text x="33.9" y="74.2">C61</text>
<text x="46.1" y="77.4">100NF</text>
<text x="46.6" y="74.2">C12</text>
<text x="62.2" y="73">C15</text>
<text x="62.4" y="75.5">1uF</text>
<text x="135.9" y="75.5">C23</text>
<text x="136.6" y="73">220nF</text>
<text x="144.8" y="73">C26</text>
<text x="145.5" y="75.5">220nF</text>
<text x="184.4" y="76.1">1NF</text>
<text x="184.4" y="73">C62</text>
<text x="62.2" y="80.6">C16</text>
<text x="62.4" y="83.1">1uF</text>
<text x="136.6" y="78">220nF</text>
<text x="132.1" y="93.3">C21</text>
<text x="132.2" y="95.8">1uF</text>
<text x="139.3" y="107.9">C24</text>
<text x="138.6" y="111.7">1uF</text>
</g>
</svg>
